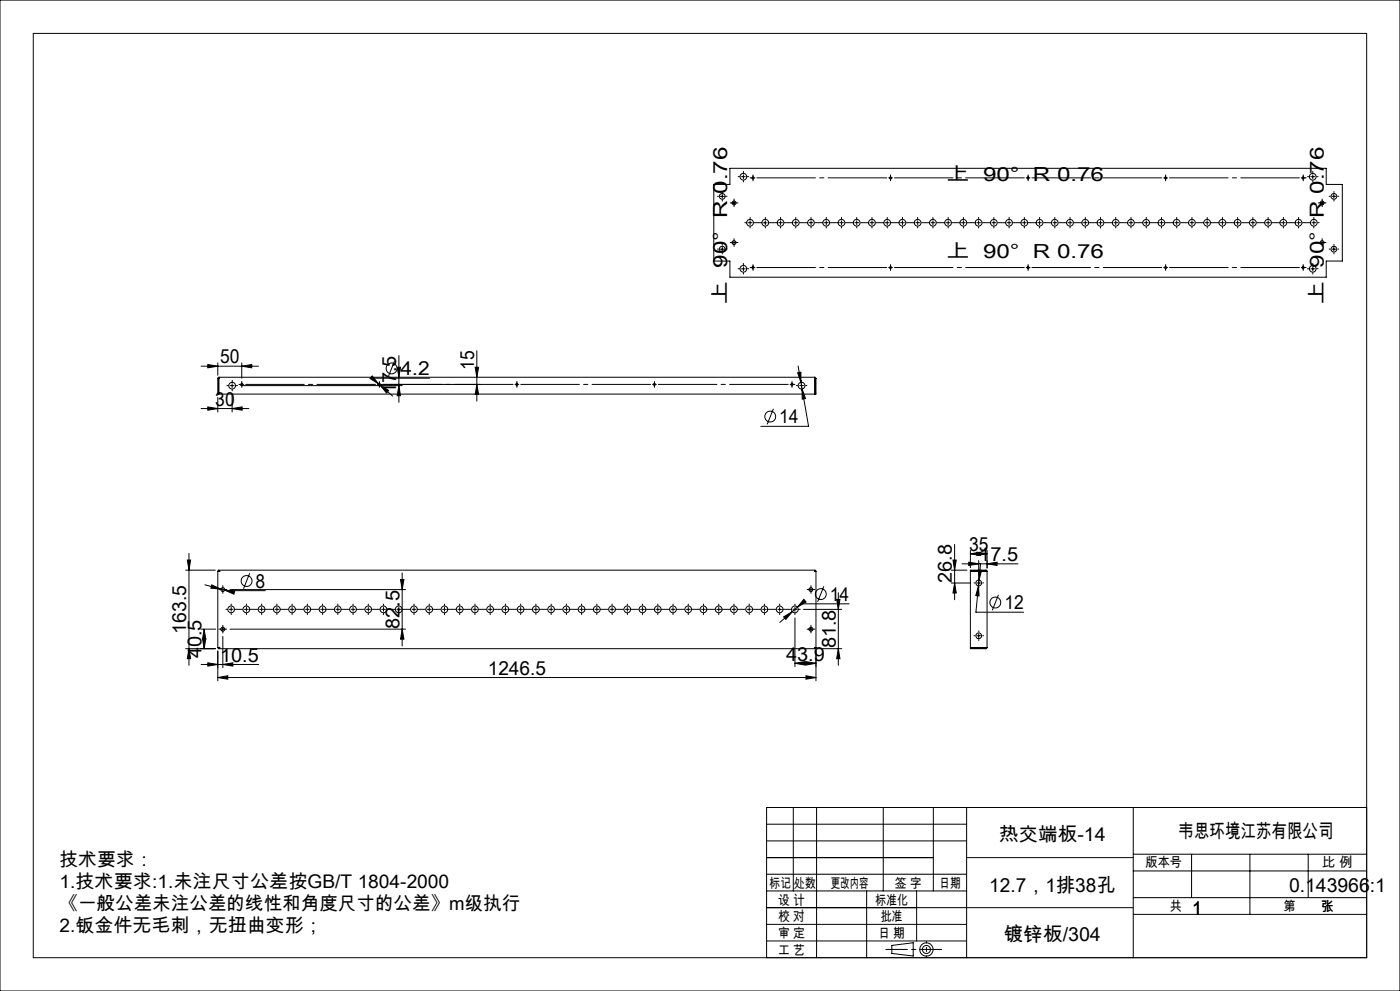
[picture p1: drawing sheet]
<svg xmlns="http://www.w3.org/2000/svg" width="420mm" height="297mm" viewBox="0 0 420 297" stroke-linecap="round" stroke-linejoin="round" font-family="sans-serif">
<g fill="none" stroke="#000" stroke-width=".3">
<path d="M0 0h420v297h-420zM214.1 55.3h4.9v-4.9h178.9v4.9h4.8v22.9h-4.8v4.9h-178.9v-4.9h-4.9zM216.1 58.8h1.1M216.7 58.3v1.1M222.4 52.9h1.2M223 52.4v1.1M349.1 53.3h1.2M349.7 52.7v1.2M393.2 52.9h1.2M393.8 52.4v1.1M399.6 58.8h1.2M400.2 58.3v1.1"/>
<path d="M216.1 74.7h1.1M216.7 74.1v1.1M219.6 72.7h1.2M219.6 60.8h1.2M220.2 60.3v1.1M220.2 72.1v1.2M223 80v1.1M229 66.8h1.2M229.6 66.2v1.1M349.7 79.6v1.2M393.8 80v1.1M396.1 72.7h1.1"/>
<path d="M396.1 60.8h1.1M396.6 60.3v1.1M396.6 72.1v1.2M399.6 74.7h1.2M400.2 74.1v1.1M222.4 80.6h1.2M349.1 80.2h1.2M393.2 80.6h1.2M60.3 109.7h17.2M62.3 109.3l3 .4-3 .5zM65.3 113.4v4.7h179.5v-4.7M65.3 119.1v4.4"/>
<path d="M65.3 113.4h.3M65.3 108.8v3.7M65.6 113.4h.1M65.6 113.4v4.7M65.7 113.1l-.1 .3M65.7 113.1l-.4 .3M65.7 113.1h178.7M69.1 115.6h1.1M69.6 115v1.2M69.6 118.2v5.3M72.2 115.6h48.4M72.5 109.7l3-.4v.9z"/>
<path d="M72.5 108.8v4.5M111.7 112.7l1.9 2.3-2.6-1.6zM113.2 115.2h30.9M113.6 115l.4 .4M113.8 114.6v1.2M114 115.4l2.6 1.6-.6 .8zM114 115.4l3.8 3.3M118.4 108.1l-1.8 4.6M119.2 110.1h1l-.5 3zM119.7 115.6l.5 3h-1zM119.7 106.6v14M128.9 113.3h-17.3l2 1.7"/>
<path d="M142.6 110.1h1l-.5 3zM143.1 115.2l.5 3h-1zM143.1 105.1v15.1M239.3 111.7l1-.2v3.1zM239.4 109.7l.9 4.9M239.9 115.6h1.2M240.3 114.6l.3 2M240.5 115v1.2M240.6 116.6l1.1 2.8-1 .2zM240.6 116.6l2 11.2h-14.4M244.4 113.1l.1 .3M244.4 113.1l.4 .3"/>
<path d="M244.5 113.4h.1M244.5 113.4v4.7M244.5 113.4h.3M60.3 122.4h14.3M62.3 122l3 .4-3 .5zM69.6 122.4l3-.4v.9zM232 122.5l-1.8 4.7M55.7 170.9h8.9M56.2 167.8h1l-.5 3.1zM56.7 165.9v33.5M61.5 175.3l4.8 1.3M63.5 175.3l2.8 1.3-3-.3z"/>
<path d="M65.3 171.2h.4M65.3 171.2v22.9M65.3 171.2h.3M65.6 170.9l.1 .3M65.6 171.1l.1 .1M65.6 171.2h.1M65.6 170.9h178.9M65.6 170.9v.2M65.7 171.2h.1M66.3 176.7h1.1M66.3 176.6l1.1 .2M66.9 176.1v1.2"/>
<path d="M67.4 176.8l3 .3-.2 1zM67.4 176.8l.7 .2h11.5M69 176.7h52.7M74.9 171.8l-1.8 4.7M120.2 173.7h1l-.6 3zM120.6 171.7v21.9M241.2 179.6l.6 .8-2.6 1.6zM242.7 176.7h1.1M243.3 176.1v1.2M244.4 171.2h.1M244.5 171.2h-.1M244.5 170.9l-.1 .3"/>
<path d="M244.5 171.1l-.1 .1M244.5 171.2h.3M244.5 170.9v.2M244.8 171.2h-.4M244.8 171.2v22.9M247.2 175.7l-1.9 4.7M251 179.6h1l-.5 3zM251.5 177.6v21.8M285.4 174.7h5.8M285.4 170.9h4.7M285.9 167.8h1l-.5 3.1zM286.4 174.7l.5 3h-1z"/>
<path d="M286.4 163.2v16.5M288.6 169h16.8M290.6 168.5l3 .5-3 .5zM291.1 166l3-.5v1zM291.1 165v5.1M291.1 166h5M291.1 171.1h4.7M293.1 174.7h1.1M293.1 165.5l3 .5-3 .5zM293.5 170.8l1 .1-.8 3zM293.5 175.6l.2 3-1-.1zM293.5 175.6l-.7 7.9h14.3"/>
<path d="M293.6 168v4.3M293.6 174.2v1.1M293.7 173.9l-.2 1.7M294.2 168.9l-.5 5M295.8 171.2h.3M295.8 170.9l.3 .3M295.8 171.1v.1M295.8 170.9h-4.7v23.5h4.7M295.8 170.9v.2M295.8 171.2h.1M296.1 169l3-.5v1zM296.1 165v5.2"/>
<path d="M296.1 171.2v22.8M299.5 178.3l-1.8 4.6M55.7 194.4h8.9M56.7 194.4l.5 3h-1zM60.3 188.6h4.4M60.3 199.1h17.3M60.7 191.4h1l-.5 3zM61.2 188.6l.5 3h-1zM61.2 188.6v5.8M62.3 198.6l3 .5-3 .5zM65.3 194.1h.3M65.3 195.1v8.9"/>
<path d="M65.6 194.4h178.9M65.6 194.1v.3M65.7 194l-.4 .1M65.7 194l-.1 .1M65.7 194l-.1 .4M65.7 194h.1M66.3 188.6h1.1M66.9 199.1l2.9-.5v1zM66.9 188v1.2M66.9 190.7v9.4M69 188.6h52.7M120.6 188.6l.6 3h-1z"/>
<path d="M233.3 182.6h1.2M233.9 182.1v1.1M235.1 184.9l2.6-1.6-1.9 2.3zM237.7 183.3l-3.8 3.2M238.5 198.8l3-.5v1zM238.5 185.2v14.6M238.5 198.8h6.3M239.2 182l-1.5 1.3M241.1 182.6h11.4M241.8 198.3l3 .5-3 .5zM242.7 188.6h1.1M243.3 188v1.2"/>
<path d="M244.4 194l.4 .1M244.4 194l.1 .1M244.4 194l.1 .4M244.4 194h.1M244.5 194.1h.3M244.5 194.1v.3M244.8 195.1v8.9M245.5 194.4h7M251.5 194.4l.5 3h-1zM254.7 181h-14.3l-1.2 1M291.1 194.1h4.7M293.1 190.5h1.1"/>
<path d="M293.6 190v1.1M295.8 194.1v.3M295.8 194.1h.1M296.1 194l-.3 .1M296.1 194l-.3 .4M65.3 203.1l3-.6v1zM65.3 203.1h179.5M241.8 202.5l3 .6-3 .4zM230 257h50M230 252h60M230 247h60M230 242h180v45h-180z"/>
<path d="M238 242v25M245 242v45M265 242v25M280 242v25M290 242v45M340 242v45M340 256h70M357.5 256v13M375 256v18M392.5 256v13M230 277h60M230 272h60"/>
<path d="M230 262h60M230 267h60M260 267v20M275 267v15M340 274h70M340 269h70M340 261h70M230 282h60M267.5 283.3l6.5-.8v4l-6.5-.8z"/>
<circle cx="216.7" cy="58.8" r=".86"/>
<circle cx="223" cy="53" r="1"/>
<circle cx="225.9" cy="53.3" r=".31"/>
<circle cx="267.2" cy="53.3" r=".31"/>
<circle cx="308.4" cy="53.3" r=".31"/>
<circle cx="349.7" cy="53.3" r=".31"/>
<circle cx="390.9" cy="53.3" r=".31"/>
<circle cx="393.8" cy="53" r="1"/>
<circle cx="400.2" cy="58.9" r=".86"/>
<circle cx="216.7" cy="74.7" r=".86"/>
<circle cx="220.2" cy="60.8" r=".57"/>
<circle cx="220.2" cy="72.7" r=".57"/>
<circle cx="225" cy="66.8" r="1"/>
<circle cx="229.6" cy="66.8" r="1.01"/>
<circle cx="234.2" cy="66.8" r="1"/>
<circle cx="238.7" cy="66.8" r="1.01"/>
<circle cx="243.3" cy="66.8" r="1"/>
<circle cx="247.9" cy="66.8" r="1"/>
<circle cx="252.4" cy="66.8" r="1"/>
<circle cx="257" cy="66.8" r="1"/>
<circle cx="261.6" cy="66.8" r="1.01"/>
<circle cx="266.2" cy="66.8" r="1"/>
<circle cx="270.7" cy="66.8" r="1.01"/>
<circle cx="275.3" cy="66.8" r="1"/>
<circle cx="279.9" cy="66.8" r="1"/>
<circle cx="284.4" cy="66.8" r="1"/>
<circle cx="289" cy="66.8" r="1"/>
<circle cx="293.6" cy="66.8" r="1.01"/>
<circle cx="298.1" cy="66.8" r="1"/>
<circle cx="302.7" cy="66.8" r="1.01"/>
<circle cx="307.3" cy="66.8" r="1"/>
<circle cx="311.8" cy="66.8" r="1.01"/>
<circle cx="316.4" cy="66.8" r="1"/>
<circle cx="321" cy="66.8" r="1"/>
<circle cx="325.6" cy="66.8" r="1.01"/>
<circle cx="330.1" cy="66.8" r="1"/>
<circle cx="334.7" cy="66.8" r="1.01"/>
<circle cx="339.3" cy="66.8" r="1"/>
<circle cx="343.8" cy="66.8" r="1.01"/>
<circle cx="348.4" cy="66.8" r="1"/>
<circle cx="353" cy="66.8" r="1"/>
<circle cx="357.6" cy="66.8" r="1.01"/>
<circle cx="362.1" cy="66.8" r="1"/>
<circle cx="366.7" cy="66.8" r="1.01"/>
<circle cx="371.3" cy="66.8" r="1"/>
<circle cx="375.8" cy="66.8" r="1.01"/>
<circle cx="380.4" cy="66.8" r="1"/>
<circle cx="385" cy="66.8" r="1"/>
<circle cx="389.6" cy="66.8" r="1.01"/>
<circle cx="394.1" cy="66.8" r="1"/>
<circle cx="396.6" cy="72.7" r=".57"/>
<circle cx="396.6" cy="60.8" r=".57"/>
<circle cx="400.2" cy="74.7" r=".86"/>
<circle cx="223" cy="80.6" r="1"/>
<circle cx="225.9" cy="80.2" r=".3"/>
<circle cx="267.1" cy="80.2" r=".3"/>
<circle cx="308.4" cy="80.2" r=".3"/>
<circle cx="349.7" cy="80.2" r=".3"/>
<circle cx="390.9" cy="80.2" r=".3"/>
<circle cx="393.8" cy="80.6" r="1"/>
<circle cx="69.7" cy="115.6" r="1"/>
<circle cx="72.5" cy="115.2" r=".3"/>
<circle cx="113.8" cy="115.2" r=".3"/>
<circle cx="117.5" cy="110.4" r="1.62"/>
<circle cx="155.1" cy="115.2" r=".3"/>
<circle cx="196.3" cy="115.2" r=".3"/>
<circle cx="237.6" cy="115.2" r=".3"/>
<circle cx="240.5" cy="115.6" r="1.01"/>
<circle cx="231.1" cy="124.8" r="1.63"/>
<circle cx="66.8" cy="176.7" r=".58"/>
<circle cx="74" cy="174.1" r="1.63"/>
<circle cx="243.3" cy="176.7" r=".58"/>
<circle cx="246.2" cy="178.1" r="1.62"/>
<circle cx="293.6" cy="174.7" r=".86"/>
<circle cx="66.8" cy="188.6" r=".59"/>
<circle cx="69.3" cy="182.6" r="1"/>
<circle cx="73.9" cy="182.6" r="1.01"/>
<circle cx="78.5" cy="182.6" r="1"/>
<circle cx="83.1" cy="182.6" r="1.01"/>
<circle cx="87.6" cy="182.6" r="1"/>
<circle cx="92.2" cy="182.6" r="1.01"/>
<circle cx="96.8" cy="182.6" r="1"/>
<circle cx="101.3" cy="182.6" r="1"/>
<circle cx="105.9" cy="182.6" r="1.01"/>
<circle cx="110.5" cy="182.6" r="1"/>
<circle cx="115.1" cy="182.6" r="1.01"/>
<circle cx="119.6" cy="182.6" r="1"/>
<circle cx="124.2" cy="182.6" r="1.01"/>
<circle cx="128.7" cy="182.6" r="1"/>
<circle cx="133.3" cy="182.6" r="1"/>
<circle cx="137.9" cy="182.6" r="1.01"/>
<circle cx="142.5" cy="182.6" r="1"/>
<circle cx="147" cy="182.6" r="1.01"/>
<circle cx="151.6" cy="182.6" r="1"/>
<circle cx="156.2" cy="182.6" r="1.01"/>
<circle cx="160.7" cy="182.6" r="1"/>
<circle cx="165.3" cy="182.6" r="1"/>
<circle cx="169.9" cy="182.6" r="1.01"/>
<circle cx="174.5" cy="182.6" r="1"/>
<circle cx="179" cy="182.6" r="1.01"/>
<circle cx="183.6" cy="182.6" r="1"/>
<circle cx="188.2" cy="182.6" r="1.01"/>
<circle cx="192.7" cy="182.6" r="1"/>
<circle cx="197.3" cy="182.6" r="1"/>
<circle cx="201.9" cy="182.6" r="1.01"/>
<circle cx="206.5" cy="182.6" r="1"/>
<circle cx="211" cy="182.6" r="1.01"/>
<circle cx="215.6" cy="182.6" r="1"/>
<circle cx="220.2" cy="182.6" r="1.01"/>
<circle cx="224.7" cy="182.6" r="1"/>
<circle cx="229.3" cy="182.6" r="1"/>
<circle cx="233.9" cy="182.6" r="1.01"/>
<circle cx="238.5" cy="182.6" r="1"/>
<circle cx="243.3" cy="188.6" r=".59"/>
<circle cx="293.6" cy="190.6" r=".86"/>
<circle cx="298.6" cy="180.6" r="1.63"/>
<circle cx="277.9" cy="284.6" r="2"/>
<circle cx="277.9" cy="284.6" r="1.22"/>
</g>
<g fill="none" stroke="#000" stroke-width=".3" stroke-dasharray="30.5 1.3 1.3 1.3">
<path d="M215.5 58.8h-.3M216.7 57.7v-.3M216.7 60v.3M217.8 58.8h.3M221.9 52.9h-.5M223 51.8v-.4M223 54.1v.4M224.2 52.9h.4M225.3 53.3h-.3M225.9 53.3v-.6M225.9 53.3h-.6M225.9 53.3v.6"/>
<path d="M225.9 53.3h.6M225.9 52.7v-.3M225.9 53.9v.3M267.2 53.3v-.6M267.2 53.3h-.6M267.2 53.3v.6M267.2 53.3h.5M267.2 52.7v-.3M267.2 53.9v.3M308.4 53.3v-.6M308.4 53.3h-.5M308.4 53.3v.6"/>
<path d="M308.4 53.3h.6M308.4 52.7v-.3M308.4 53.9v.3M349.7 52.7v-.3M349.7 53.9v.3M391 53.3v-.6M391 53.3h-.6M391 53.3v.6M391 53.3h.5M391 52.7v-.3M391 53.9v.3M391.5 53.3h.3"/>
<path d="M392.7 52.9h-.4M393.8 51.8v-.4M393.8 54.1v.4M395 52.9h.4M399 58.8h-.3M400.2 57.7v-.3M400.2 60v.3M401.3 58.8h.3M215.5 74.7h-.3M216.7 73.5v-.3M216.7 75.8v.3M217.8 74.7h.3"/>
<path d="M219.6 72.7h-.5M219.6 60.8h-.5M220.2 72.1v-.6M220.2 73.3v.5M220.2 60.2v-.5M220.2 61.4v.6M220.8 72.7h.6M220.8 60.8h.6M223 79.4v-.4M223.9 66.7h-.5M225 66.7v-.5M225 66.7h-.5"/>
<path d="M225 66.7v.6M225 66.7h.6M225 65.6v-.4M225 67.9v.4M225.9 79.6v-.3M226.2 66.7h2.2M229.6 65.6v-.4M229.6 67.9v.4M230.8 66.7h2.2M234.2 66.7v-.5M234.2 66.7h-.6M234.2 66.7v.6"/>
<path d="M234.2 66.7h.5M234.2 65.6v-.4M234.2 67.9v.4M235.3 66.7h2.3M238.7 66.7v-.5M238.7 66.7h-.5M238.7 66.7v.6M238.7 66.7h.6M238.7 65.6v-.4M238.7 67.9v.4M239.9 66.7h2.3M243.3 66.7v-.5"/>
<path d="M243.3 66.7h-.6M243.3 66.7v.6M243.3 66.7h.6M243.3 65.6v-.4M243.3 67.9v.4M244.5 66.7h2.2M247.9 66.7v-.5M247.9 66.7h-.6M247.9 66.7v.6M247.9 66.7h.6M247.9 65.6v-.4M247.9 67.9v.4"/>
<path d="M249 66.7h2.3M252.5 66.7v-.5M252.5 66.7h-.6M252.5 66.7v.6M252.5 66.7h.5M252.5 65.6v-.4M252.5 67.9v.4M253.6 66.7h2.3M257 66.7v-.5M257 66.7h-.6M257 66.7v.6M257 66.7h.6"/>
<path d="M257 65.6v-.4M257 67.9v.4M258.2 66.7h2.2M261.6 66.7v-.5M261.6 66.7h-.6M261.6 66.7v.6M261.6 66.7h.6M261.6 65.6v-.4M261.6 67.9v.4M262.7 66.7h2.3M266.2 66.7v-.5M266.2 66.7h-.6"/>
<path d="M266.2 66.7v.6M266.2 66.7h.5M266.2 65.6v-.4M266.2 67.9v.4M267.2 79.6v-.3M267.3 66.7h2.3M270.7 66.7v-.5M270.7 66.7h-.5M270.7 66.7v.6M270.7 66.7h.6M270.7 65.6v-.4M270.7 67.9v.4"/>
<path d="M271.9 66.7h2.3M275.3 66.7v-.5M275.3 66.7h-.6M275.3 66.7v.6M275.3 66.7h.6M275.3 65.6v-.4M275.3 67.9v.4M276.5 66.7h2.2M279.9 66.7v-.5M279.9 66.7h-.6M279.9 66.7v.6M279.9 66.7h.6"/>
<path d="M279.9 65.6v-.4M279.9 67.9v.4M281 66.7h2.3M284.4 66.7v-.5M284.4 66.7h-.5M284.4 66.7v.6M284.4 66.7h.6M284.4 65.6v-.4M284.4 67.9v.4M285.6 66.7h2.3M289 66.7v-.5M289 66.7h-.6"/>
<path d="M289 66.7v.6M289 66.7h.6M289 65.6v-.4M289 67.9v.4M290.2 66.7h2.2M293.6 66.7v-.5M293.6 66.7h-.6M293.6 66.7v.6M293.6 66.7h.6M293.6 65.6v-.4M293.6 67.9v.4M294.7 66.7h2.3"/>
<path d="M298.2 66.7v-.5M298.2 66.7h-.6M298.2 66.7v.6M298.2 66.7h.5M298.2 65.6v-.4M298.2 67.9v.4M299.3 66.7h2.3M302.7 66.7v-.5M302.7 66.7h-.5M302.7 66.7v.6M302.7 66.7h.6M302.7 65.6v-.4"/>
<path d="M302.7 67.9v.4M303.9 66.7h2.3M307.3 66.7v-.5M307.3 66.7h-.6M307.3 66.7v.6M307.3 66.7h.6M307.3 65.6v-.4M307.3 67.9v.4M308.4 79.6v-.3M308.5 66.7h2.2M311.9 66.7v-.5M311.9 66.7h-.6"/>
<path d="M311.9 66.7v.6M311.9 66.7h.6M311.9 65.6v-.4M311.9 67.9v.4M313 66.7h2.3M316.4 66.7v-.5M316.4 66.7h-.5M316.4 66.7v.6M316.4 66.7h.6M316.4 65.6v-.4M316.4 67.9v.4M317.6 66.7h2.3"/>
<path d="M321 66.7v-.5M321 66.7h-.6M321 66.7v.6M321 66.7h.6M321 65.6v-.4M321 67.9v.4M322.2 66.7h2.2M325.6 66.7v-.5M325.6 66.7h-.6M325.6 66.7v.6M325.6 66.7h.6M325.6 65.6v-.4"/>
<path d="M325.6 67.9v.4M326.7 66.7h2.3M330.2 66.7v-.5M330.2 66.7h-.6M330.2 66.7v.6M330.2 66.7h.5M330.2 65.6v-.4M330.2 67.9v.4M331.3 66.7h2.3M334.7 66.7v-.5M334.7 66.7h-.5M334.7 66.7v.6"/>
<path d="M334.7 66.7h.6M334.7 65.6v-.4M334.7 67.9v.4M335.9 66.7h2.2M339.3 66.7v-.5M339.3 66.7h-.6M339.3 66.7v.6M339.3 66.7h.6M339.3 65.6v-.4M339.3 67.9v.4M340.5 66.7h2.2M343.9 66.7v-.5"/>
<path d="M343.9 66.7h-.6M343.9 66.7v.6M343.9 66.7h.5M343.9 65.6v-.4M343.9 67.9v.4M345 66.7h2.3M348.4 66.7v-.5M348.4 66.7h-.5M348.4 66.7v.6M348.4 66.7h.6M348.4 65.6v-.4M348.4 67.9v.4"/>
<path d="M349.6 66.7h2.3M349.7 79.6v-.3M353 66.7v-.5M353 66.7h-.6M353 66.7v.6M353 66.7h.6M353 65.6v-.4M353 67.9v.4M354.2 66.7h2.2M357.6 66.7v-.5M357.6 66.7h-.6M357.6 66.7v.6"/>
<path d="M357.6 66.7h.6M357.6 65.6v-.4M357.6 67.9v.4M358.7 66.7h2.3M362.2 66.7v-.5M362.2 66.7h-.6M362.2 66.7v.6M362.2 66.7h.5M362.2 65.6v-.4M362.2 67.9v.4M363.3 66.7h2.3M366.7 66.7v-.5"/>
<path d="M366.7 66.7h-.5M366.7 66.7v.6M366.7 66.7h.6M366.7 65.6v-.4M366.7 67.9v.4M367.9 66.7h2.2M371.3 66.7v-.5M371.3 66.7h-.6M371.3 66.7v.6M371.3 66.7h.6M371.3 65.6v-.4M371.3 67.9v.4"/>
<path d="M372.4 66.7h2.3M375.9 66.7v-.5M375.9 66.7h-.6M375.9 66.7v.6M375.9 66.7h.5M375.9 65.6v-.4M375.9 67.9v.4M377 66.7h2.3M380.4 66.7v-.5M380.4 66.7h-.5M380.4 66.7v.6M380.4 66.7h.6"/>
<path d="M380.4 65.6v-.4M380.4 67.9v.4M381.6 66.7h2.3M385 66.7v-.5M385 66.7h-.6M385 66.7v.6M385 66.7h.6M385 65.6v-.4M385 67.9v.4M386.2 66.7h2.2M389.6 66.7v-.5M389.6 66.7h-.6"/>
<path d="M389.6 66.7v.6M389.6 66.7h.6M389.6 65.6v-.4M389.6 67.9v.4M390.7 66.7h2.3M391 79.6v-.3M393.8 79.4v-.4M394.2 66.7v-.5M394.2 66.7h-.6M394.2 66.7v.6M394.2 66.7h.5M394.2 65.6v-.4"/>
<path d="M394.2 67.9v.4M395.3 66.7h.4M396.1 72.7h-.6M396.1 60.8h-.6M396.6 72.1v-.6M396.6 73.3v.5M396.6 60.2v-.5M396.6 61.4v.6M397.2 72.7h.6M397.2 60.8h.6M399 74.7h-.3M400.2 73.5v-.3"/>
<path d="M400.2 75.8v.3M401.3 74.7h.3M221.9 80.5h-.5M223 81.7v.4M224.2 80.5h.4M225.3 80.2h-.3M225.9 80.2v-.6M225.9 80.2h-.6M225.9 80.2v.6M225.9 80.2h.6M225.9 80.8v.3M267.2 80.2v-.6"/>
<path d="M267.2 80.2h-.6M267.2 80.2v.6M267.2 80.2h.5M267.2 80.8v.3M308.4 80.2v-.6M308.4 80.2h-.5M308.4 80.2v.6M308.4 80.2h.6M308.4 80.8v.3M349.7 80.8v.3M391 80.2v-.6M391 80.2h-.6"/>
<path d="M391 80.2v.6M391 80.2h.5M391 80.8v.3M391.5 80.2h.3M392.7 80.5h-.4M393.8 81.7v.4M395 80.5h.4M68.5 115.6h-.4M69.7 114.4v-.4M69.7 116.7v.4M70.8 115.6h.4M72 115.2h-.3"/>
<path d="M72.5 115.2v-.6M72.5 115.2h-.5M72.5 115.2v.6M72.5 115.2h.6M72.5 114.6v-.3M72.5 115.8v.3M113.8 114.6v-.3M113.8 115.8v.3M155.1 115.2v-.6M155.1 115.2h-.6M155.1 115.2v.6M155.1 115.2h.5"/>
<path d="M155.1 114.6v-.3M155.1 115.8v.3M196.3 115.2v-.6M196.3 115.2h-.5M196.3 115.2v.6M196.3 115.2h.6M196.3 114.6v-.3M196.3 115.8v.3M237.6 115.2v-.6M237.6 115.2h-.6M237.6 115.2v.6M237.6 115.2h.6"/>
<path d="M237.6 114.6v-.3M237.6 115.8v.3M238.2 115.2h.3M239.3 115.6h-.4M240.5 114.4v-.4M240.5 116.7v.4M241.6 115.6h.5M66.3 176.7h-.6M66.9 176.1v-.6M66.9 177.3v.5M67.4 176.7h.6M242.7 176.7h-.6"/>
<path d="M243.3 176.1v-.6M243.3 177.3v.5M243.9 176.7h.5M292.5 174.7h-.3M293.6 173.6v-.3M293.6 175.9v.2M294.8 174.7h.3M66.3 188.6h-.6M66.9 188v-.6M66.9 189.1v.6M67.4 188.6h.6M68.2 182.6h-.4"/>
<path d="M69.4 182.6v-.6M69.4 182.6h-.6M69.4 182.6v.6M69.4 182.6h.5M69.4 181.5v-.5M69.4 183.8v.4M70.5 182.6h2.3M73.9 182.6v-.6M73.9 182.6h-.6M73.9 182.6v.6M73.9 182.6h.6M73.9 181.5v-.5"/>
<path d="M73.9 183.8v.4M75.1 182.6h2.2M78.5 182.6v-.6M78.5 182.6h-.6M78.5 182.6v.6M78.5 182.6h.6M78.5 181.5v-.5M78.5 183.8v.4M79.6 182.6h2.3M83.1 182.6v-.6M83.1 182.6h-.6M83.1 182.6v.6"/>
<path d="M83.1 182.6h.5M83.1 181.5v-.5M83.1 183.8v.4M84.2 182.6h2.3M87.6 182.6v-.6M87.6 182.6h-.5M87.6 182.6v.6M87.6 182.6h.6M87.6 181.5v-.5M87.6 183.8v.4M88.8 182.6h2.3M92.2 182.6v-.6"/>
<path d="M92.2 182.6h-.6M92.2 182.6v.6M92.2 182.6h.6M92.2 181.5v-.5M92.2 183.8v.4M93.4 182.6h2.2M96.8 182.6v-.6M96.8 182.6h-.6M96.8 182.6v.6M96.8 182.6h.6M96.8 181.5v-.5M96.8 183.8v.4"/>
<path d="M97.9 182.6h2.3M101.4 182.6v-.6M101.4 182.6h-.6M101.4 182.6v.6M101.4 182.6h.5M101.4 181.5v-.5M101.4 183.8v.4M102.5 182.6h2.3M105.9 182.6v-.6M105.9 182.6h-.6M105.9 182.6v.6M105.9 182.6h.6"/>
<path d="M105.9 181.5v-.5M105.9 183.8v.4M107.1 182.6h2.2M110.5 182.6v-.6M110.5 182.6h-.6M110.5 182.6v.6M110.5 182.6h.6M110.5 181.5v-.5M110.5 183.8v.4M111.6 182.6h2.3M115.1 182.6v-.6M115.1 182.6h-.6"/>
<path d="M115.1 182.6v.6M115.1 182.6h.5M115.1 181.5v-.5M115.1 183.8v.4M116.2 182.6h2.3M119.6 182.6v-.6M119.6 182.6h-.5M119.6 182.6v.6M119.6 182.6h.6M119.6 181.5v-.5M119.6 183.8v.4M120.8 182.6h2.3"/>
<path d="M124.2 182.6v-.6M124.2 182.6h-.6M124.2 182.6v.6M124.2 182.6h.6M124.2 181.5v-.5M124.2 183.8v.4M125.4 182.6h2.2M128.8 182.6v-.6M128.8 182.6h-.6M128.8 182.6v.6M128.8 182.6h.6M128.8 181.5v-.5"/>
<path d="M128.8 183.8v.4M129.9 182.6h2.3M133.3 182.6v-.6M133.3 182.6h-.5M133.3 182.6v.6M133.3 182.6h.6M133.3 181.5v-.5M133.3 183.8v.4M134.5 182.6h2.3M137.9 182.6v-.6M137.9 182.6h-.6M137.9 182.6v.6"/>
<path d="M137.9 182.6h.6M137.9 181.5v-.5M137.9 183.8v.4M139.1 182.6h2.2M142.5 182.6v-.6M142.5 182.6h-.6M142.5 182.6v.6M142.5 182.6h.6M142.5 181.5v-.5M142.5 183.8v.4M143.6 182.6h2.3M147.1 182.6v-.6"/>
<path d="M147.1 182.6h-.6M147.1 182.6v.6M147.1 182.6h.5M147.1 181.5v-.5M147.1 183.8v.4M148.2 182.6h2.3M151.6 182.6v-.6M151.6 182.6h-.5M151.6 182.6v.6M151.6 182.6h.6M151.6 181.5v-.5M151.6 183.8v.4"/>
<path d="M152.8 182.6h2.2M156.2 182.6v-.6M156.2 182.6h-.6M156.2 182.6v.6M156.2 182.6h.6M156.2 181.5v-.5M156.2 183.8v.4M157.4 182.6h2.2M160.8 182.6v-.6M160.8 182.6h-.6M160.8 182.6v.6M160.8 182.6h.5"/>
<path d="M160.8 181.5v-.5M160.8 183.8v.4M161.9 182.6h2.3M165.3 182.6v-.6M165.3 182.6h-.5M165.3 182.6v.6M165.3 182.6h.6M165.3 181.5v-.5M165.3 183.8v.4M166.5 182.6h2.3M169.9 182.6v-.6M169.9 182.6h-.6"/>
<path d="M169.9 182.6v.6M169.9 182.6h.6M169.9 181.5v-.5M169.9 183.8v.4M171.1 182.6h2.2M174.5 182.6v-.6M174.5 182.6h-.6M174.5 182.6v.6M174.5 182.6h.6M174.5 181.5v-.5M174.5 183.8v.4M175.6 182.6h2.3"/>
<path d="M179.1 182.6v-.6M179.1 182.6h-.6M179.1 182.6v.6M179.1 182.6h.5M179.1 181.5v-.5M179.1 183.8v.4M180.2 182.6h2.3M183.6 182.6v-.6M183.6 182.6h-.5M183.6 182.6v.6M183.6 182.6h.6M183.6 181.5v-.5"/>
<path d="M183.6 183.8v.4M184.8 182.6h2.2M188.2 182.6v-.6M188.2 182.6h-.6M188.2 182.6v.6M188.2 182.6h.6M188.2 181.5v-.5M188.2 183.8v.4M189.3 182.6h2.3M192.8 182.6v-.6M192.8 182.6h-.6M192.8 182.6v.6"/>
<path d="M192.8 182.6h.5M192.8 181.5v-.5M192.8 183.8v.4M193.9 182.6h2.3M197.3 182.6v-.6M197.3 182.6h-.5M197.3 182.6v.6M197.3 182.6h.6M197.3 181.5v-.5M197.3 183.8v.4M198.5 182.6h2.3M201.9 182.6v-.6"/>
<path d="M201.9 182.6h-.6M201.9 182.6v.6M201.9 182.6h.6M201.9 181.5v-.5M201.9 183.8v.4M203.1 182.6h2.2M206.5 182.6v-.6M206.5 182.6h-.6M206.5 182.6v.6M206.5 182.6h.6M206.5 181.5v-.5M206.5 183.8v.4"/>
<path d="M207.6 182.6h2.3M211.1 182.6v-.6M211.1 182.6h-.6M211.1 182.6v.6M211.1 182.6h.5M211.1 181.5v-.5M211.1 183.8v.4M212.2 182.6h2.3M215.6 182.6v-.6M215.6 182.6h-.6M215.6 182.6v.6M215.6 182.6h.6"/>
<path d="M215.6 181.5v-.5M215.6 183.8v.4M216.8 182.6h2.2M220.2 182.6v-.6M220.2 182.6h-.6M220.2 182.6v.6M220.2 182.6h.6M220.2 181.5v-.5M220.2 183.8v.4M221.3 182.6h2.3M224.8 182.6v-.6M224.8 182.6h-.6"/>
<path d="M224.8 182.6v.6M224.8 182.6h.5M224.8 181.5v-.5M224.8 183.8v.4M225.9 182.6h2.3M229.3 182.6v-.6M229.3 182.6h-.5M229.3 182.6v.6M229.3 182.6h.6M229.3 181.5v-.5M229.3 183.8v.4M230.5 182.6h2.3"/>
<path d="M233.9 181.5v-.5M233.9 183.8v.4M235.1 182.6h2.2M238.5 182.6v-.6M238.5 182.6h-.6M238.5 182.6v.6M238.5 182.6h.6M238.5 181.5v-.5M238.5 183.8v.4M239.6 182.6h.5M242.7 188.6h-.6M243.3 188v-.6"/>
<path d="M243.3 189.1v.6M243.9 188.6h.5M292.5 190.5h-.3M293.6 189.4v-.3M293.6 191.7v.3M294.8 190.5h.3"/>
</g>
<path d="M227.1 53.3h38.9M268.3 53.3h39M309.6 53.3h38.9M350.9 53.3h38.9M227.1 80.2h38.9M268.3 80.2h39M309.6 80.2h38.9M350.9 80.2h38.9M73.7 115.2h39M115 115.2h38.9M156.2 115.2h39M197.5 115.2h38.9" fill="none" stroke="#000" stroke-width=".3" stroke-dasharray="30.5 1.3 1.3 1.3" stroke-dashoffset="12.9"/>
<path d="M265.8 284.5h16.7" fill="none" stroke="#000" stroke-width=".3" stroke-dasharray="30.5 1.3 1.3 1.3" stroke-dashoffset="24"/>
<path d="M277.9 282.2v4.7" fill="none" stroke="#000" stroke-width=".3" stroke-dasharray="30.5 1.3 1.3 1.3" stroke-dashoffset="30"/>
<path d="M10 10h400v277h-400zM290 257h50M290 272h50" fill="none" stroke="#0a0605" stroke-width=".3"/>
<g fill="#000">
<path d="M285.9 167.8h1l-.5 3.1zM286.4 174.7l.5 3h-1z"/>
<path d="M291.1 166l3-.5v1zM293.1 165.5l3 .5-3 .5z"/>
<path d="M56.7 194.4l.5 3h-1zM56.2 167.8h1l-.5 3.1zM251.5 194.4l.5 3h-1zM251 179.6h1l-.5 3zM120.6 188.6l.6 3h-1zM120.2 173.7h1l-.6 3zM60.7 191.4h1l-.5 3zM61.2 188.6l.5 3h-1zM143.1 115.2l.5 3h-1zM142.6 110.1h1l-.5 3zM119.7 115.6l.5 3h-1zM119.2 110.1h1l-.5 3z"/>
<path d="M238.5 198.8l3-.5v1zM241.8 198.3l3 .5-3 .5zM235.1 184.9l.7 .7 1.9-2.3zM241.2 179.6l-2 2.4 2.6-1.6zM62.3 198.6l3 .5-3 .5zM66.9 199.1l2.9-.5v1zM63.5 175.3l-.2 1 3 .3zM67.4 176.8l2.8 1.3 .2-1zM290.6 168.5l3 .5-3 .5zM296.1 169l3-.5v1zM293.5 170.8l.2 3.1 .8-3zM293.5 175.6l-.8 2.9 1 .1zM62.3 109.3l3 .4-3 .5zM72.5 109.7l3-.4v.9zM239.3 111.7l1 2.9v-3.1zM240.6 116.6l.1 3 1-.2zM114 115.4l2 2.4 .6-.8zM111.7 112.7l-.7 .7 2.6 1.6z"/>
<path d="M241.8 202.5l3 .6-3 .4zM65.3 203.1l3-.6v1zM69.6 122.4l3-.4v.9zM62.3 122l3 .4-3 .5z"/>
</g>
<g font-size="5.8">
<text x="283.7" y="54.4">上 90° R 0.76</text>
<text x="283.7" y="77.4">上 90° R 0.76</text>
<text x="218.2" y="91.5" transform="rotate(-90 218.2 91.5)">上 90° R 0.76</text>
<text x="397.2" y="91.5" transform="rotate(-90 397.2 91.5)">上 90° R 0.76</text>
<text x="66" y="108.9">50</text>
<text x="120.2" y="112.5">4.2</text>
<text x="142.3" y="110.9" transform="rotate(-90 142.3 110.9)">15</text>
<text x="118.9" y="118.2" transform="rotate(-90 118.9 118.2)">17.5</text>
<text x="64.6" y="121.6">30</text>
<text x="233.8" y="126.9">14</text>
<text x="290.7" y="165.1">35</text>
<text x="293.8" y="168.1">17.5</text>
<text x="76.7" y="176.2">8</text>
<text x="285.6" y="174.8" transform="rotate(-90 285.6 174.8)">26.8</text>
<text x="248.9" y="180.1">14</text>
<text x="301.3" y="182.6">12</text>
<text x="55.9" y="189.9" transform="rotate(-90 55.9 189.9)">163.5</text>
<text x="119.9" y="188.4" transform="rotate(-90 119.9 188.4)">82.5</text>
<text x="60.4" y="197.3" transform="rotate(-90 60.4 197.3)">40.5</text>
<text x="235.8" y="198">43.9</text>
<text x="250.7" y="194.3" transform="rotate(-90 250.7 194.3)">81.8</text>
<text x="66" y="198.3">10.5</text>
<text x="146.3" y="202.2">1246.5</text>
<text x="353.6" y="251.1">韦思环境江苏有限公司</text>
<text x="299.7" y="252.1">热交端板-14</text>
<text x="296.8" y="267.2">12.7，1排38孔</text>
<text x="386.7" y="267.2">0.143966:1</text>
<text x="357.6" y="274.2">1</text>
<text x="301.2" y="282.1">镀锌板/304</text>
</g>
<g font-size="5.6">
<text x="17.9" y="259.4">技术要求：</text>
<text x="17.9" y="266.1">1.技术要求:1.未注尺寸公差按GB/T 1804-2000</text>
<text x="17.9" y="272.7">《一般公差未注公差的线性和角度尺寸的公差》m级执行</text>
<text x="17.9" y="279.4">2.钣金件无毛刺，无扭曲变形；</text>
</g>
<g font-size="4.1">
<text x="343.7" y="259.9">版本号</text>
<text x="396.6" y="259.9">比 例</text>
<text x="230.9" y="266.1">标记</text>
<text x="238.3" y="266.1">处数</text>
<text x="249.2" y="266.1">更改内容</text>
<text x="268.4" y="266.2">签 字</text>
<text x="281.7" y="266.2">日期</text>
<text x="233.4" y="271.2">设 计</text>
<text x="262.6" y="271.2">标准化</text>
<text x="351" y="272.9">共</text>
<text x="385" y="272.9">第</text>
<text x="396.5" y="272.9">张</text>
<text x="233.4" y="276.1">校 对</text>
<text x="233.4" y="281.2">审 定</text>
<text x="263.4" y="281.2">日 期</text>
<text x="264.2" y="276.1">批准</text>
<text x="233.4" y="286.2">工 艺</text>
</g>
</svg>
